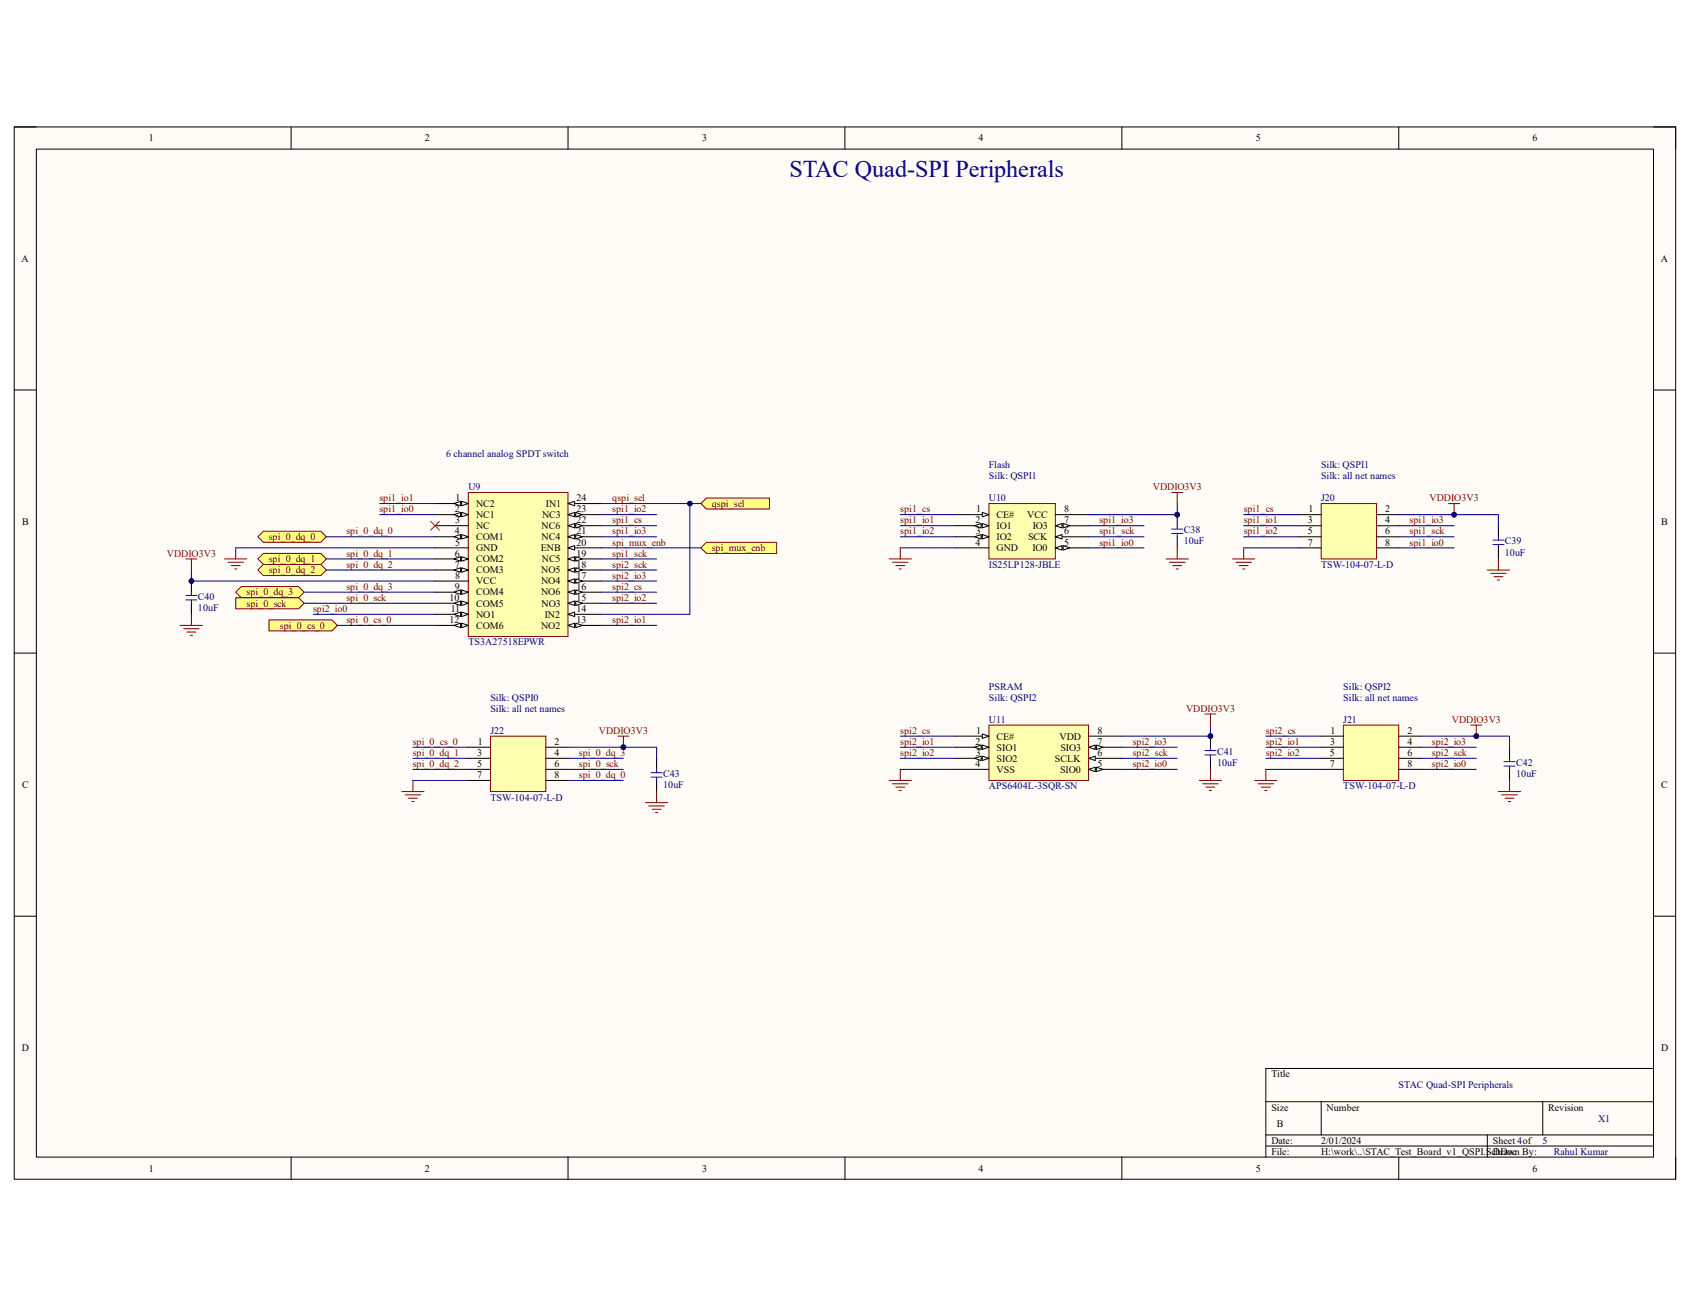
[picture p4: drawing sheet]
<svg xmlns="http://www.w3.org/2000/svg" width="279mm" height="216mm" viewBox="0 0 279 216" stroke-linecap="round" stroke-linejoin="round" font-family="sans-serif">
<path d="M2.3 21h274.7v173.9h-274.7z" fill-rule="evenodd" fill="#fffcf8"/>
<path d="M2.3 21h274.7v173.9h-274.7z" fill="none" stroke="#000" stroke-width=".17"/>
<path d="M6 24.6h267.4v166.7h-267.4z" fill-rule="evenodd" fill="#fffcf8"/>
<g fill="none" stroke="#000" stroke-width=".17">
<path d="M2.3 21h3.7M6 24.6h267.4v166.7h-267.4zM48.1 21v3.6M93.9 21v3.6M139.7 21v3.6M185.5 21v3.6M231.2 21v3.6M273.4 21h3.6v3.6M2.3 64.5h3.7M273.4 64.5h3.6M2.3 108h3.7M273.4 108h3.6"/>
<path d="M2.3 151.5h3.7M273.4 151.5h3.6M273.4 176.6h-64.1v14.7M48.1 191.3v3.6M93.9 191.3v3.6M139.7 191.3v3.6M185.5 191.3v3.6M209.3 182.1h64.1M209.3 187.6h64.1M209.3 189.5h64.1M218.4 182.1v5.5M231.2 191.3v3.6"/>
<path d="M245.9 187.6v3.7M255.1 182.1v5.5M277 191.3v3.6"/>
</g>
<path d="M77.4 81.4h16.5v23.8h-16.5z" fill-rule="evenodd" fill="#ffffb0"/>
<path d="M77.4 81.4h16.5v23.8h-16.5z" fill="none" stroke="#800000" stroke-width=".17"/>
<path d="M71.9 83.2h5.5" fill="none" stroke="#000" stroke-width=".17"/>
<path d="M76.3 82.9l1.1 .3-1.1 .4z" fill="#f8fcff"/>
<path d="M76.3 82.9l1.1 .3-1.1 .4z" fill="none" stroke="#000" stroke-width=".17"/>
<path d="M75 83.2l1.1-.3v.7z" fill="#f8fcff"/>
<path d="M71.9 85.1h5.5M75 83.2l1.1-.3v.7z" fill="none" stroke="#000" stroke-width=".17"/>
<path d="M76.3 84.7l1.1 .4-1.1 .3z" fill="#f8fcff"/>
<path d="M76.3 84.7l1.1 .4-1.1 .3z" fill="none" stroke="#000" stroke-width=".17"/>
<path d="M75 85.1l1.1-.4v.7z" fill="#f8fcff"/>
<path d="M71.9 86.9h5.5M71.9 88.7h5.5M75 85.1l1.1-.4v.7z" fill="none" stroke="#000" stroke-width=".17"/>
<path d="M76.3 88.4l1.1 .3-1.1 .4z" fill="#f8fcff"/>
<path d="M76.3 88.4l1.1 .3-1.1 .4z" fill="none" stroke="#000" stroke-width=".17"/>
<path d="M75 88.7l1.1-.3v.7z" fill="#f8fcff"/>
<path d="M71.9 90.6h5.5M71.9 92.4h5.5M75 88.7l1.1-.3v.7z" fill="none" stroke="#000" stroke-width=".17"/>
<path d="M76.3 92l1.1 .4-1.1 .4z" fill="#f8fcff"/>
<path d="M76.3 92l1.1 .4-1.1 .4z" fill="none" stroke="#000" stroke-width=".17"/>
<path d="M75 92.4l1.1-.4v.8z" fill="#f8fcff"/>
<path d="M71.9 94.2h5.5M75 92.4l1.1-.4v.8z" fill="none" stroke="#000" stroke-width=".17"/>
<path d="M76.3 93.9l1.1 .3-1.1 .4z" fill="#f8fcff"/>
<path d="M76.3 93.9l1.1 .3-1.1 .4z" fill="none" stroke="#000" stroke-width=".17"/>
<path d="M75 94.2l1.1-.3v.7z" fill="#f8fcff"/>
<path d="M71.9 96.1h5.5M71.9 97.9h5.5M75 94.2l1.1-.3v.7z" fill="none" stroke="#000" stroke-width=".17"/>
<path d="M76.3 97.5l1.1 .4-1.1 .4z" fill="#f8fcff"/>
<path d="M76.3 97.5l1.1 .4-1.1 .4z" fill="none" stroke="#000" stroke-width=".17"/>
<path d="M75 97.9l1.1-.4v.8z" fill="#f8fcff"/>
<path d="M71.9 99.7h5.5M75 97.9l1.1-.4v.8z" fill="none" stroke="#000" stroke-width=".17"/>
<path d="M76.3 99.4l1.1 .3-1.1 .4z" fill="#f8fcff"/>
<path d="M76.3 99.4l1.1 .3-1.1 .4z" fill="none" stroke="#000" stroke-width=".17"/>
<path d="M75 99.7l1.1-.3v.7z" fill="#f8fcff"/>
<path d="M75 99.7l1.1-.3v.7zM71.9 101.6h5.5" fill="none" stroke="#000" stroke-width=".17"/>
<path d="M76.3 101.2l1.1 .4-1.1 .3z" fill="#f8fcff"/>
<path d="M76.3 101.2l1.1 .4-1.1 .3z" fill="none" stroke="#000" stroke-width=".17"/>
<path d="M75 101.6l1.1-.4v.7z" fill="#f8fcff"/>
<path d="M71.9 103.4h5.5M75 101.6l1.1-.4v.7z" fill="none" stroke="#000" stroke-width=".17"/>
<path d="M76.3 103l1.1 .4-1.1 .4z" fill="#f8fcff"/>
<path d="M76.3 103l1.1 .4-1.1 .4z" fill="none" stroke="#000" stroke-width=".17"/>
<path d="M75 103.4l1.1-.4v.8z" fill="#f8fcff"/>
<path d="M75 103.4l1.1-.4v.8zM93.9 103.4h5.5" fill="none" stroke="#000" stroke-width=".17"/>
<path d="M93.9 103.4l1.1-.4v.8z" fill="#f8fcff"/>
<path d="M93.9 103.4l1.1-.4v.8z" fill="none" stroke="#000" stroke-width=".17"/>
<path d="M95.2 103l1.1 .4-1.1 .4z" fill="#f8fcff"/>
<path d="M93.9 101.6h5.5M95.2 103l1.1 .4-1.1 .4z" fill="none" stroke="#000" stroke-width=".17"/>
<path d="M93.9 101.6l1.1-.4v.7z" fill="#f8fcff"/>
<path d="M93.9 99.7h5.5M93.9 101.6l1.1-.4v.7z" fill="none" stroke="#000" stroke-width=".17"/>
<path d="M93.9 99.7l1.1-.3v.7z" fill="#f8fcff"/>
<path d="M93.9 99.7l1.1-.3v.7z" fill="none" stroke="#000" stroke-width=".17"/>
<path d="M95.2 99.4l1.1 .3-1.1 .4z" fill="#f8fcff"/>
<path d="M93.9 97.9h5.5M95.2 99.4l1.1 .3-1.1 .4z" fill="none" stroke="#000" stroke-width=".17"/>
<path d="M93.9 97.9l1.1-.4v.8z" fill="#f8fcff"/>
<path d="M93.9 97.9l1.1-.4v.8z" fill="none" stroke="#000" stroke-width=".17"/>
<path d="M95.2 97.5l1.1 .4-1.1 .4z" fill="#f8fcff"/>
<path d="M93.9 96.1h5.5M95.2 97.5l1.1 .4-1.1 .4z" fill="none" stroke="#000" stroke-width=".17"/>
<path d="M93.9 96.1l1.1-.4v.7z" fill="#f8fcff"/>
<path d="M93.9 96.1l1.1-.4v.7z" fill="none" stroke="#000" stroke-width=".17"/>
<path d="M95.2 95.7l1.1 .4-1.1 .3z" fill="#f8fcff"/>
<path d="M93.9 94.2h5.5M95.2 95.7l1.1 .4-1.1 .3z" fill="none" stroke="#000" stroke-width=".17"/>
<path d="M93.9 94.2l1.1-.3v.7z" fill="#f8fcff"/>
<path d="M93.9 94.2l1.1-.3v.7z" fill="none" stroke="#000" stroke-width=".17"/>
<path d="M95.2 93.9l1.1 .3-1.1 .4z" fill="#f8fcff"/>
<path d="M93.9 92.4h5.5M95.2 93.9l1.1 .3-1.1 .4z" fill="none" stroke="#000" stroke-width=".17"/>
<path d="M93.9 92.4l1.1-.4v.8z" fill="#f8fcff"/>
<path d="M93.9 92.4l1.1-.4v.8z" fill="none" stroke="#000" stroke-width=".17"/>
<path d="M95.2 92l1.1 .4-1.1 .4z" fill="#f8fcff"/>
<path d="M93.9 90.6h5.5M95.2 92l1.1 .4-1.1 .4z" fill="none" stroke="#000" stroke-width=".17"/>
<path d="M93.9 90.6l1.1-.4v.7z" fill="#f8fcff"/>
<path d="M93.9 90.6l1.1-.4v.7zM93.9 88.7h5.5" fill="none" stroke="#000" stroke-width=".17"/>
<path d="M93.9 88.7l1.1-.3v.7z" fill="#f8fcff"/>
<path d="M93.9 88.7l1.1-.3v.7z" fill="none" stroke="#000" stroke-width=".17"/>
<path d="M95.2 88.4l1.1 .3-1.1 .4z" fill="#f8fcff"/>
<path d="M93.9 86.9h5.5M95.2 88.4l1.1 .3-1.1 .4z" fill="none" stroke="#000" stroke-width=".17"/>
<path d="M93.9 86.9l1.1-.4v.8z" fill="#f8fcff"/>
<path d="M93.9 86.9l1.1-.4v.8z" fill="none" stroke="#000" stroke-width=".17"/>
<path d="M95.2 86.5l1.1 .4-1.1 .4z" fill="#f8fcff"/>
<path d="M93.9 85.1h5.5M95.2 86.5l1.1 .4-1.1 .4z" fill="none" stroke="#000" stroke-width=".17"/>
<path d="M93.9 85.1l1.1-.4v.7z" fill="#f8fcff"/>
<path d="M93.9 85.1l1.1-.4v.7z" fill="none" stroke="#000" stroke-width=".17"/>
<path d="M95.2 84.7l1.1 .4-1.1 .3z" fill="#f8fcff"/>
<path d="M93.9 83.2h5.5M95.2 84.7l1.1 .4-1.1 .3z" fill="none" stroke="#000" stroke-width=".17"/>
<path d="M93.9 83.2l1.1-.3v.7z" fill="#f8fcff"/>
<path d="M93.9 83.2l1.1-.3v.7z" fill="none" stroke="#000" stroke-width=".17"/>
<path d="M30.7 92.4h1.9M31.6 92.4v1.8" fill="none" stroke="#800000" stroke-width=".17"/>
<circle cx="31.6" cy="96.1" r=".37" fill="#000080"/>
<circle cx="31.6" cy="96.1" r=".37" fill="none" stroke="#000080" stroke-width=".17"/>
<path d="M31.6 96.1v1.8" fill="none" stroke="#000" stroke-width=".17"/>
<circle cx="31.6" cy="96.1" r=".37" fill="#000080"/>
<circle cx="31.6" cy="96.1" r=".37" fill="none" stroke="#000080" stroke-width=".17"/>
<path d="M31.6 99.7v1.9" fill="none" stroke="#000" stroke-width=".17"/>
<path d="M30.7 98.4h1.9M30.7 99.2h1.9M31.6 97.9v.5M31.6 99.2v.5" fill="none" stroke="#00f" stroke-width=".17"/>
<path d="M37.1 92.4h3.7M37.7 92.9h2.5M38.2 93.5h1.5M38.8 94h.4M39 90.6v1.8M29.8 103.4h3.7M30.4 103.9h2.5M30.9 104.5h1.5M31.5 105h.3M31.6 101.6v1.8" fill="none" stroke="#800000" stroke-width=".17"/>
<path d="M71.2 86.2l1.5 1.4M72.7 86.2l-1.5 1.4" fill="none" stroke="#f00" stroke-width=".17"/>
<path d="M163.5 83.2h11v9.2h-11z" fill-rule="evenodd" fill="#ffffb0"/>
<path d="M163.5 83.2h11v9.2h-11z" fill="none" stroke="#800000" stroke-width=".17"/>
<path d="M158 85.1h5.5" fill="none" stroke="#000" stroke-width=".17"/>
<path d="M162.4 84.7l1.1 .4-1.1 .3z" fill="#f8fcff"/>
<path d="M158 86.9h5.5M162.4 84.7l1.1 .4-1.1 .3z" fill="none" stroke="#000" stroke-width=".17"/>
<path d="M162.4 86.5l1.1 .4-1.1 .4z" fill="#f8fcff"/>
<path d="M162.4 86.5l1.1 .4-1.1 .4z" fill="none" stroke="#000" stroke-width=".17"/>
<path d="M161.1 86.9l1.1-.4v.8z" fill="#f8fcff"/>
<path d="M158 88.7h5.5M161.1 86.9l1.1-.4v.8z" fill="none" stroke="#000" stroke-width=".17"/>
<path d="M162.4 88.4l1.1 .3-1.1 .4z" fill="#f8fcff"/>
<path d="M162.4 88.4l1.1 .3-1.1 .4z" fill="none" stroke="#000" stroke-width=".17"/>
<path d="M161.1 88.7l1.1-.3v.7z" fill="#f8fcff"/>
<path d="M158 90.6h5.5M161.1 88.7l1.1-.3v.7zM174.5 90.6h5.5" fill="none" stroke="#000" stroke-width=".17"/>
<path d="M174.5 90.6l1.1-.4v.7z" fill="#f8fcff"/>
<path d="M174.5 90.6l1.1-.4v.7z" fill="none" stroke="#000" stroke-width=".17"/>
<path d="M175.8 90.2l1.1 .4-1.1 .3z" fill="#f8fcff"/>
<path d="M174.5 88.7h5.5M175.8 90.2l1.1 .4-1.1 .3z" fill="none" stroke="#000" stroke-width=".17"/>
<path d="M174.5 88.7l1.1-.3v.7z" fill="#f8fcff"/>
<path d="M174.5 88.7l1.1-.3v.7zM174.5 86.9h5.5" fill="none" stroke="#000" stroke-width=".17"/>
<path d="M174.5 86.9l1.1-.4v.8z" fill="#f8fcff"/>
<path d="M174.5 86.9l1.1-.4v.8z" fill="none" stroke="#000" stroke-width=".17"/>
<path d="M175.8 86.5l1.1 .4-1.1 .4z" fill="#f8fcff"/>
<path d="M174.5 85.1h5.5M175.8 86.5l1.1 .4-1.1 .4z" fill="none" stroke="#000" stroke-width=".17"/>
<path d="M147 92.4h3.7M147.6 92.9h2.5M148.1 93.5h1.5M148.7 94h.3M148.8 90.6v1.8" fill="none" stroke="#800000" stroke-width=".17"/>
<circle cx="194.6" cy="85.1" r=".37" fill="#000080"/>
<circle cx="194.6" cy="85.1" r=".37" fill="none" stroke="#000080" stroke-width=".17"/>
<path d="M194.6 85.1v1.8" fill="none" stroke="#000" stroke-width=".17"/>
<circle cx="194.6" cy="85.1" r=".37" fill="#000080"/>
<circle cx="194.6" cy="85.1" r=".37" fill="none" stroke="#000080" stroke-width=".17"/>
<path d="M194.6 88.7v1.9" fill="none" stroke="#000" stroke-width=".17"/>
<path d="M193.7 87.5h1.8M193.7 88.2h1.8M194.6 86.9v.6M194.6 88.2v.5" fill="none" stroke="#00f" stroke-width=".17"/>
<path d="M192.8 92.4h3.7M193.3 93h2.6M193.7 81.4h1.8M193.9 93.5h1.5M194.4 94.1h.4M194.6 81.4v1.8M194.6 90.6v1.8" fill="none" stroke="#800000" stroke-width=".17"/>
<path d="M163.5 119.9h16.5v9.1h-16.5z" fill-rule="evenodd" fill="#ffffb0"/>
<path d="M163.5 119.9h16.5v9.1h-16.5z" fill="none" stroke="#800000" stroke-width=".17"/>
<path d="M158 121.7h5.5" fill="none" stroke="#000" stroke-width=".17"/>
<path d="M162.4 121.3l1.1 .4-1.1 .4z" fill="#f8fcff"/>
<path d="M158 123.5h5.5M162.4 121.3l1.1 .4-1.1 .4z" fill="none" stroke="#000" stroke-width=".17"/>
<path d="M162.4 123.2l1.1 .3-1.1 .4z" fill="#f8fcff"/>
<path d="M162.4 123.2l1.1 .3-1.1 .4z" fill="none" stroke="#000" stroke-width=".17"/>
<path d="M161.1 123.5l1.1-.3v.7z" fill="#f8fcff"/>
<path d="M158 125.4h5.5M161.1 123.5l1.1-.3v.7z" fill="none" stroke="#000" stroke-width=".17"/>
<path d="M162.4 125l1.1 .4-1.1 .3z" fill="#f8fcff"/>
<path d="M162.4 125l1.1 .4-1.1 .3z" fill="none" stroke="#000" stroke-width=".17"/>
<path d="M161.1 125.4l1.1-.4v.7z" fill="#f8fcff"/>
<path d="M158 127.2h5.5M161.1 125.4l1.1-.4v.7zM180 127.2h5.5" fill="none" stroke="#000" stroke-width=".17"/>
<path d="M180 127.2l1.1-.4v.8z" fill="#f8fcff"/>
<path d="M180 127.2l1.1-.4v.8z" fill="none" stroke="#000" stroke-width=".17"/>
<path d="M181.3 126.8l1.1 .4-1.1 .4z" fill="#f8fcff"/>
<path d="M180 125.4h5.5M181.3 126.8l1.1 .4-1.1 .4z" fill="none" stroke="#000" stroke-width=".17"/>
<path d="M180 125.4l1.1-.4v.7z" fill="#f8fcff"/>
<path d="M180 125.4l1.1-.4v.7zM180 123.5h5.5" fill="none" stroke="#000" stroke-width=".17"/>
<path d="M180 123.5l1.1-.3v.7z" fill="#f8fcff"/>
<path d="M180 123.5l1.1-.3v.7z" fill="none" stroke="#000" stroke-width=".17"/>
<path d="M181.3 123.2l1.1 .3-1.1 .4z" fill="#f8fcff"/>
<path d="M180 121.7h5.5M181.3 123.2l1.1 .3-1.1 .4z" fill="none" stroke="#000" stroke-width=".17"/>
<path d="M147 129h3.7M147.6 129.6h2.5M148.1 130.1h1.5M148.7 130.7h.3M148.8 127.2v1.8" fill="none" stroke="#800000" stroke-width=".17"/>
<circle cx="200.1" cy="121.7" r=".37" fill="#000080"/>
<circle cx="200.1" cy="121.7" r=".37" fill="none" stroke="#000080" stroke-width=".17"/>
<path d="M200.1 121.7v1.8" fill="none" stroke="#000" stroke-width=".17"/>
<circle cx="200.1" cy="121.7" r=".37" fill="#000080"/>
<circle cx="200.1" cy="121.7" r=".37" fill="none" stroke="#000080" stroke-width=".17"/>
<path d="M200.1 125.4v1.8" fill="none" stroke="#000" stroke-width=".17"/>
<path d="M199.2 124.1h1.8M199.2 124.8h1.8M200.1 123.5v.6M200.1 124.8v.6" fill="none" stroke="#00f" stroke-width=".17"/>
<path d="M199.2 118h1.8M200.1 118v1.9M198.3 129h3.7M198.8 129.6h2.6M199.4 130.1h1.5M199.9 130.7h.4M200.1 127.2v1.8" fill="none" stroke="#800000" stroke-width=".17"/>
<path d="M42.6 88.7l.9-.9h9.5l1 .9-1 1h-9.5z" fill-rule="evenodd" fill="#ffff80"/>
<path d="M42.6 88.7l.9-.9h9.5l1 .9-1 1h-9.5z" fill="none" stroke="#800000" stroke-width=".17"/>
<path d="M42.6 92.4l.9-.9h9.5l1 .9-1 .9h-9.5z" fill-rule="evenodd" fill="#ffff80"/>
<path d="M42.6 92.4l.9-.9h9.5l1 .9-1 .9h-9.5z" fill="none" stroke="#800000" stroke-width=".17"/>
<path d="M43.5 93.3h9.5l1 .9-1 .9h-9.5l-.9-.9z" fill-rule="evenodd" fill="#ffff80"/>
<path d="M43.5 93.3h9.5l1 .9-1 .9h-9.5l-.9-.9z" fill="none" stroke="#800000" stroke-width=".17"/>
<path d="M39.9 97h9.5l.9 .9-.9 .9h-9.5l-.9-.9z" fill-rule="evenodd" fill="#ffff80"/>
<path d="M39.9 97h9.5l.9 .9-.9 .9h-9.5l-.9-.9z" fill="none" stroke="#800000" stroke-width=".17"/>
<path d="M39 98.8h10.4l.9 .9-.9 .9h-10.4z" fill-rule="evenodd" fill="#ffff80"/>
<path d="M39 98.8h10.4l.9 .9-.9 .9h-10.4z" fill="none" stroke="#800000" stroke-width=".17"/>
<path d="M44.5 102.5h10.4l.9 .9-.9 .9h-10.4z" fill-rule="evenodd" fill="#ffff80"/>
<path d="M44.5 102.5h10.4l.9 .9-.9 .9h-10.4z" fill="none" stroke="#800000" stroke-width=".17"/>
<path d="M115.9 83.2l.9-.9h10.4v1.9h-10.4z" fill-rule="evenodd" fill="#ffff80"/>
<path d="M115.9 83.2l.9-.9h10.4v1.9h-10.4z" fill="none" stroke="#800000" stroke-width=".17"/>
<path d="M218.4 83.2h9.2v9.2h-9.2z" fill-rule="evenodd" fill="#ffffb0"/>
<path d="M203.8 92.4h3.6M204.3 93h2.6M204.9 93.5h1.4M205.4 94.1h.4M205.6 90.6v1.8M218.4 83.2h9.2v9.2h-9.2zM239.5 83.2h1.8M240.4 83.2v1.9" fill="none" stroke="#800000" stroke-width=".17"/>
<path d="M214.8 85.1h3.6M214.8 86.9h3.6M214.8 88.7h3.6M214.8 90.6h3.6M227.6 85.1h3.6M227.6 86.9h3.6M227.6 88.7h3.6M227.6 90.6h3.6" fill="none" stroke="#000" stroke-width=".17"/>
<circle cx="240.4" cy="85.1" r=".37" fill="#000080"/>
<circle cx="240.4" cy="85.1" r=".37" fill="none" stroke="#000080" stroke-width=".17"/>
<path d="M222.1 119.9h9.1v9.1h-9.1z" fill-rule="evenodd" fill="#ffffb0"/>
<path d="M222.1 119.9h9.1v9.1h-9.1zM243.2 119.9h1.8M244.1 119.9v1.8M207.4 129h3.7M208 129.6h2.6M208.5 130.1h1.5M209.1 130.7h.4M209.3 127.2v1.8" fill="none" stroke="#800000" stroke-width=".17"/>
<path d="M218.4 121.7h3.7M218.4 123.5h3.7M218.4 125.4h3.7M218.4 127.2h3.7M231.2 121.7h3.7M231.2 123.5h3.7M231.2 125.4h3.7M231.2 127.2h3.7" fill="none" stroke="#000" stroke-width=".17"/>
<circle cx="244.1" cy="121.7" r=".37" fill="#000080"/>
<circle cx="244.1" cy="121.7" r=".37" fill="none" stroke="#000080" stroke-width=".17"/>
<path d="M115.9 90.6l.9-.9h11.6v1.8h-11.6z" fill-rule="evenodd" fill="#ffff80"/>
<path d="M115.9 90.6l.9-.9h11.6v1.8h-11.6z" fill="none" stroke="#800000" stroke-width=".17"/>
<path d="M81.1 121.7h9.1v9.2h-9.1z" fill-rule="evenodd" fill="#ffffb0"/>
<path d="M66.4 130.9h3.7M67 131.4h2.5M67.5 132h1.5M68.1 132.5h.4M68.3 129v1.9M81.1 121.7h9.1v9.2h-9.1zM102.1 121.7h1.9M103.1 121.7v1.8" fill="none" stroke="#800000" stroke-width=".17"/>
<path d="M77.4 123.5h3.7M77.4 125.4h3.7M77.4 127.2h3.7M77.4 129h3.7M90.2 123.5h3.7M90.2 125.4h3.7M90.2 127.2h3.7M90.2 129h3.7" fill="none" stroke="#000" stroke-width=".17"/>
<circle cx="103.1" cy="123.5" r=".37" fill="#000080"/>
<g fill="none" stroke="#000080" stroke-width=".17">
<path d="M31.6 94.2v1.9h40.3M62.8 83.2h9.1M62.8 85.1h9.1M99.4 85.1h9.2M99.4 99.7h9.2M99.4 97.9h9.2M99.4 96.1h9.2M99.4 94.2h9.2M99.4 92.4h9.2M99.4 88.7h9.2M99.4 86.9h9.2M51.8 101.6h20.1"/>
<path d="M99.4 103.4h9.2"/>
<circle cx="103.1" cy="123.5" r=".37"/>
</g>
<circle cx="31.6" cy="96.1" r=".37" fill="#000080"/>
<g fill="none" stroke="#000080" stroke-width=".17">
<path d="M39 90.6h32.9M99.4 90.6h16.5M148.8 90.6h9.2M148.8 85.1h9.2M148.8 86.9h9.2M148.8 88.7h9.2M180 90.6h9.1M180 86.9h9.1M180 88.7h9.1M194.6 83.2v1.9h-14.6"/>
<circle cx="31.6" cy="96.1" r=".37"/>
</g>
<circle cx="194.6" cy="85.1" r=".37" fill="#000080"/>
<g fill="none" stroke="#000080" stroke-width=".17">
<path d="M200.1 119.9v1.8h-14.6M148.8 121.7h9.2M148.8 123.5h9.2M148.8 125.4h9.2M148.8 127.2h9.2M185.5 123.5h9.1M185.5 125.4h9.1M185.5 127.2h9.1"/>
<circle cx="194.6" cy="85.1" r=".37"/>
</g>
<circle cx="200.1" cy="121.7" r=".37" fill="#000080"/>
<g fill="none" stroke="#000080" stroke-width=".17">
<path d="M54 88.7h17.9M99.4 83.2h14.6v18.4h-14.6"/>
<circle cx="200.1" cy="121.7" r=".37"/>
</g>
<circle cx="114" cy="83.2" r=".37" fill="#000080"/>
<g fill="none" stroke="#000080" stroke-width=".17">
<path d="M114 83.2h1.9"/>
<circle cx="114" cy="83.2" r=".37"/>
</g>
<circle cx="114" cy="83.2" r=".37" fill="#000080"/>
<g fill="none" stroke="#000080" stroke-width=".17">
<path d="M50.3 99.7h21.6M50.3 97.9h21.6M54 92.4h17.9M54 94.2h17.9M205.6 85.1h9.2M205.6 86.9h9.2M205.6 88.7h9.2M205.6 90.6h9.2M231.2 85.1h9.2M55.8 103.4h16.1"/>
<circle cx="114" cy="83.2" r=".37"/>
</g>
<circle cx="240.4" cy="85.1" r=".37" fill="#000080"/>
<g fill="none" stroke="#000080" stroke-width=".17">
<path d="M231.2 86.9h9.2M231.2 88.7h9.2M231.2 90.6h9.2M209.3 121.7h9.1M209.3 123.5h9.1M209.3 125.4h9.1M209.3 127.2h9.1M234.9 121.7h9.2"/>
<circle cx="240.4" cy="85.1" r=".37"/>
</g>
<circle cx="244.1" cy="121.7" r=".37" fill="#000080"/>
<g fill="none" stroke="#000080" stroke-width=".17">
<path d="M68.3 123.5h9.1M68.3 125.4h9.1M68.3 127.2h9.1M68.3 129h9.1M93.9 123.5h9.2M234.9 123.5h9.2M234.9 125.4h9.2M234.9 127.2h9.2"/>
<circle cx="244.1" cy="121.7" r=".37"/>
</g>
<circle cx="103.1" cy="123.5" r=".37" fill="#000080"/>
<g fill="none" stroke="#000080" stroke-width=".17">
<path d="M240.4 85.1h7.3v1.8M93.9 125.4h9.2M93.9 127.2h9.2M93.9 129h9.2"/>
<circle cx="103.1" cy="123.5" r=".37"/>
</g>
<path d="M247.7 86.9v1.8M247.7 90.6v1.8" fill="none" stroke="#000" stroke-width=".17"/>
<path d="M246.8 89.3h1.8M246.8 90h1.8M247.7 88.7v.6M247.7 90v.6" fill="none" stroke="#00f" stroke-width=".17"/>
<path d="M245.9 94.2h3.7M246.4 94.8h2.6M247 95.3h1.5M247.5 95.9h.4M247.7 92.4v1.8" fill="none" stroke="#800000" stroke-width=".17"/>
<circle cx="240.4" cy="85.1" r=".37" fill="#000080"/>
<g fill="none" stroke="#000080" stroke-width=".17">
<path d="M244.1 121.7h5.5v1.8"/>
<circle cx="240.4" cy="85.1" r=".37"/>
</g>
<path d="M249.6 123.5v1.9M249.6 127.2v1.8" fill="none" stroke="#000" stroke-width=".17"/>
<path d="M248.6 125.9h1.9M248.6 126.7h1.9M249.6 125.4v.5M249.6 126.7v.5" fill="none" stroke="#00f" stroke-width=".17"/>
<path d="M247.7 130.9h3.7M248.3 131.4h2.5M248.8 132h1.5M249.4 132.5h.3M249.6 129v1.9" fill="none" stroke="#800000" stroke-width=".17"/>
<circle cx="244.1" cy="121.7" r=".37" fill="#000080"/>
<g fill="none" stroke="#000080" stroke-width=".17">
<path d="M103.1 123.5h5.5v1.9"/>
<circle cx="244.1" cy="121.7" r=".37"/>
</g>
<path d="M108.6 125.4v1.8M108.6 129v1.9" fill="none" stroke="#000" stroke-width=".17"/>
<path d="M107.6 127.7h1.9M107.6 128.5h1.9M108.6 127.2v.5M108.6 128.5v.5" fill="none" stroke="#00f" stroke-width=".17"/>
<path d="M106.7 132.7h3.7M107.3 133.2h2.5M107.8 133.8h1.5M108.4 134.3h.3M108.6 130.9v1.8" fill="none" stroke="#800000" stroke-width=".17"/>
<circle cx="103.1" cy="123.5" r=".37" fill="#000080"/>
<circle cx="103.1" cy="123.5" r=".37" fill="none" stroke="#000080" stroke-width=".17"/>
<text font-size="4" fill="#000080" x="130.5" y="29.3">STAC Quad-SPI Peripherals</text>
<g font-size="1.7">
<text x="24.6" y="23.4">1</text>
<text x="70.2" y="23.4">2</text>
<text x="116.1" y="23.4">3</text>
<text x="161.8" y="23.4">4</text>
<text x="207.6" y="23.4">5</text>
<text x="253.4" y="23.4">6</text>
<text x="3.6" y="43.3">A</text>
<text x="274.6" y="43.3">A</text>
<text x="75.3" y="82.9">1</text>
<text x="78.7" y="83.8">NC2</text>
<text x="90.3" y="83.8">IN1</text>
<text x="95.3" y="82.9">24</text>
<text x="3.6" y="86.7">B</text>
<text x="75.2" y="84.7">2</text>
<text x="75.2" y="88.3">4</text>
<text x="75.3" y="86.5">3</text>
<text x="78.7" y="85.6">NC1</text>
<text x="78.7" y="87.5">NC</text>
<text x="78.7" y="89.3">COM1</text>
<text x="89.5" y="89.3">NC4</text>
<text x="89.5" y="87.5">NC6</text>
<text x="89.6" y="85.6">NC3</text>
<text x="95.3" y="88.3">21</text>
<text x="95.3" y="86.5">22</text>
<text x="95.3" y="84.7">23</text>
<text x="161.2" y="86.5">2</text>
<text x="161.3" y="88.3">3</text>
<text x="161.4" y="84.7">1</text>
<text x="164.8" y="85.6">CE#</text>
<text x="164.8" y="87.5">IO1</text>
<text x="164.8" y="89.3">IO2</text>
<text x="169.8" y="85.6">VCC</text>
<text x="170" y="89.3">SCK</text>
<text x="170.7" y="87.5">IO3</text>
<text x="175.9" y="88.3">6</text>
<text x="175.9" y="86.5">7</text>
<text x="175.9" y="84.7">8</text>
<text x="216.2" y="86.5">3</text>
<text x="216.2" y="88.3">5</text>
<text x="216.3" y="84.7">1</text>
<text x="229" y="84.7">2</text>
<text x="229" y="86.5">4</text>
<text x="229" y="88.3">6</text>
<text x="274.7" y="86.7">B</text>
<text x="75.2" y="92">6</text>
<text x="75.2" y="93.9">7</text>
<text x="75.2" y="90.2">5</text>
<text x="75.2" y="95.7">8</text>
<text x="78.7" y="91.1">GND</text>
<text x="78.7" y="92.9">COM2</text>
<text x="78.7" y="94.8">COM3</text>
<text x="89.4" y="91.1">ENB</text>
<text x="89.5" y="94.8">NO5</text>
<text x="89.6" y="92.9">NC5</text>
<text x="95.3" y="95.7">17</text>
<text x="95.3" y="93.9">18</text>
<text x="95.3" y="92">19</text>
<text x="95.3" y="90.2">20</text>
<text x="161.2" y="90.2">4</text>
<text x="164.8" y="91.1">GND</text>
<text x="170.7" y="91.1">IO0</text>
<text x="175.9" y="90.2">5</text>
<text x="216.2" y="90.2">7</text>
<text x="229" y="90.2">8</text>
<text x="74.3" y="99.4">10</text>
<text x="74.5" y="101.2">11</text>
<text x="75.2" y="97.5">9</text>
<text x="78.7" y="96.6">VCC</text>
<text x="78.7" y="98.4">COM4</text>
<text x="78.7" y="100.3">COM5</text>
<text x="89.5" y="98.4">NO6</text>
<text x="89.5" y="96.6">NO4</text>
<text x="89.5" y="100.3">NO3</text>
<text x="95.3" y="101.2">14</text>
<text x="95.3" y="99.4">15</text>
<text x="95.3" y="97.5">16</text>
<text x="74.3" y="103">12</text>
<text x="78.7" y="102.1">NO1</text>
<text x="78.7" y="103.9">COM6</text>
<text x="89.5" y="103.9">NO2</text>
<text x="90.1" y="102.1">IN2</text>
<text x="95.3" y="103">13</text>
<text x="78.9" y="125">3</text>
<text x="79" y="123.1">1</text>
<text x="91.7" y="123.1">2</text>
<text x="91.7" y="125">4</text>
<text x="161.2" y="123.1">2</text>
<text x="161.3" y="125">3</text>
<text x="161.4" y="121.3">1</text>
<text x="164.8" y="122.3">CE#</text>
<text x="164.8" y="124.1">SIO1</text>
<text x="164.8" y="125.9">SIO2</text>
<text x="174.4" y="125.9">SCLK</text>
<text x="175.2" y="122.3">VDD</text>
<text x="175.3" y="124.1">SIO3</text>
<text x="181.4" y="125">6</text>
<text x="181.4" y="123.1">7</text>
<text x="181.4" y="121.3">8</text>
<text x="219.9" y="125">5</text>
<text x="219.9" y="123.1">3</text>
<text x="220" y="121.3">1</text>
<text x="232.7" y="121.3">2</text>
<text x="232.7" y="123.1">4</text>
<text x="232.7" y="125">6</text>
<text x="3.6" y="130.3">C</text>
<text x="78.9" y="126.8">5</text>
<text x="78.9" y="128.7">7</text>
<text x="91.7" y="126.8">6</text>
<text x="91.7" y="128.7">8</text>
<text x="161.2" y="126.8">4</text>
<text x="164.8" y="127.7">VSS</text>
<text x="175.3" y="127.7">SIO0</text>
<text x="181.4" y="126.8">5</text>
<text x="219.8" y="126.8">7</text>
<text x="232.7" y="126.8">8</text>
<text x="274.7" y="130.3">C</text>
<text x="3.6" y="173.7">D</text>
<text x="274.6" y="173.7">D</text>
<text x="210.2" y="178.1">Title</text>
<text x="210.2" y="183.6">Size</text>
<text x="219.3" y="183.6">Number</text>
<text x="256" y="183.6">Revision</text>
<text x="210.2" y="189.1">Date:</text>
<text x="210.2" y="190.9">File:</text>
<text x="211.1" y="186.4">B</text>
<text x="218.4" y="189.1">2/01/2024</text>
<text x="218.4" y="190.9">H:\work\..\STAC_Test_Board_v1_QSPI.SchDoc</text>
<text x="246.8" y="190.9">Drawn By:</text>
<text x="246.8" y="189.1">Sheet 4of</text>
<text x="24.6" y="193.7">1</text>
<text x="70.2" y="193.7">2</text>
<text x="116.1" y="193.7">3</text>
<text x="161.8" y="193.7">4</text>
<text x="207.6" y="193.7">5</text>
<text x="253.4" y="193.7">6</text>
</g>
<g font-size="1.7" fill="#000080">
<text x="73.7" y="75.6">6 channel analog SPDT switch</text>
<text x="163.5" y="77.4">Flash</text>
<text x="218.4" y="77.4">Silk: QSPI1</text>
<text x="77.4" y="81">U9</text>
<text x="163.5" y="82.9">U10</text>
<text x="163.5" y="79.2">Silk: QSPI1</text>
<text x="218.4" y="82.9">J20</text>
<text x="218.4" y="79.2">Silk: all net names</text>
<text x="195.7" y="88.2">C38</text>
<text x="163.5" y="93.9">IS25LP128-JBLE</text>
<text x="195.7" y="90">10uF</text>
<text x="218.4" y="93.9">TSW-104-07-L-D</text>
<text x="248.8" y="90">C39</text>
<text x="248.8" y="91.9">10uF</text>
<text x="32.7" y="99.2">C40</text>
<text x="32.7" y="101">10uF</text>
<text x="77.4" y="106.7">TS3A27518EPWR</text>
<text x="81.1" y="115.8">Silk: QSPI0</text>
<text x="81.1" y="117.6">Silk: all net names</text>
<text x="163.5" y="119.5">U11</text>
<text x="163.5" y="114">PSRAM</text>
<text x="163.5" y="115.8">Silk: QSPI2</text>
<text x="222.1" y="119.5">J21</text>
<text x="222.1" y="114">Silk: QSPI2</text>
<text x="222.1" y="115.8">Silk: all net names</text>
<text x="81.1" y="121.3">J22</text>
<text x="201.2" y="124.8">C41</text>
<text x="109.6" y="128.5">C43</text>
<text x="109.6" y="130.3">10uF</text>
<text x="163.5" y="130.5">APS6404L-3SQR-SN</text>
<text x="201.2" y="126.6">10uF</text>
<text x="222.1" y="130.5">TSW-104-07-L-D</text>
<text x="250.7" y="126.6">C42</text>
<text x="250.7" y="128.5">10uF</text>
<text x="81.1" y="132.3">TSW-104-07-L-D</text>
<text x="231.2" y="179.9">STAC Quad-SPI Peripherals</text>
<text x="264.2" y="185.4">X1</text>
<text x="255" y="189.1">5</text>
<text x="256.9" y="190.9">Rahul Kumar</text>
</g>
<g font-size="1.7" fill="#800000">
<text x="62.7" y="82.9">spi1_io1</text>
<text x="101.2" y="82.9">qspi_sel</text>
<text x="117.7" y="83.8">qspi_sel</text>
<text x="190.6" y="81">VDDIO3V3</text>
<text x="236.3" y="82.9">VDDIO3V3</text>
<text x="44.4" y="89.3">spi_0_dq_0</text>
<text x="57.3" y="88.3">spi_0_dq_0</text>
<text x="62.7" y="84.7">spi1_io0</text>
<text x="101.2" y="84.7">spi1_io2</text>
<text x="101.2" y="86.5">spi1_cs</text>
<text x="101.2" y="88.3">spi1_io3</text>
<text x="148.8" y="84.7">spi1_cs</text>
<text x="148.8" y="86.5">spi1_io1</text>
<text x="148.8" y="88.3">spi1_io2</text>
<text x="181.8" y="86.5">spi1_io3</text>
<text x="181.8" y="88.3">spi1_sck</text>
<text x="205.6" y="84.7">spi1_cs</text>
<text x="205.6" y="86.5">spi1_io1</text>
<text x="205.6" y="88.3">spi1_io2</text>
<text x="233" y="86.5">spi1_io3</text>
<text x="233" y="88.3">spi1_sck</text>
<text x="27.6" y="92">VDDIO3V3</text>
<text x="44.4" y="92.9">spi_0_dq_1</text>
<text x="44.4" y="94.8">spi_0_dq_2</text>
<text x="57.3" y="92">spi_0_dq_1</text>
<text x="57.3" y="93.9">spi_0_dq_2</text>
<text x="101.2" y="90.2">spi_mux_enb</text>
<text x="101.2" y="92">spi1_sck</text>
<text x="101.2" y="93.9">spi2_sck</text>
<text x="101.2" y="95.7">spi2_io3</text>
<text x="117.7" y="91.1">spi_mux_enb</text>
<text x="181.8" y="90.2">spi1_io0</text>
<text x="233" y="90.2">spi1_io0</text>
<text x="40.8" y="98.4">spi_0_dq_3</text>
<text x="40.8" y="100.3">spi_0_sck</text>
<text x="51.8" y="101.2">spi2_io0</text>
<text x="57.3" y="97.5">spi_0_dq_3</text>
<text x="57.3" y="99.4">spi_0_sck</text>
<text x="101.2" y="97.5">spi2_cs</text>
<text x="101.2" y="99.4">spi2_io2</text>
<text x="46.3" y="103.9">spi_0_cs_0</text>
<text x="57.3" y="103">spi_0_cs_0</text>
<text x="101.2" y="103">spi2_io1</text>
<text x="196.1" y="117.6">VDDIO3V3</text>
<text x="240" y="119.5">VDDIO3V3</text>
<text x="68.2" y="123.1">spi_0_cs_0</text>
<text x="68.2" y="125">spi_0_dq_1</text>
<text x="95.7" y="125">spi_0_dq_3</text>
<text x="99" y="121.3">VDDIO3V3</text>
<text x="148.8" y="121.3">spi2_cs</text>
<text x="148.8" y="123.1">spi2_io1</text>
<text x="148.8" y="125">spi2_io2</text>
<text x="187.3" y="123.1">spi2_io3</text>
<text x="187.3" y="125">spi2_sck</text>
<text x="209.3" y="121.3">spi2_cs</text>
<text x="209.3" y="123.1">spi2_io1</text>
<text x="209.3" y="125">spi2_io2</text>
<text x="236.7" y="123.1">spi2_io3</text>
<text x="236.7" y="125">spi2_sck</text>
<text x="68.2" y="126.8">spi_0_dq_2</text>
<text x="95.7" y="126.8">spi_0_sck</text>
<text x="95.7" y="128.7">spi_0_dq_0</text>
<text x="187.3" y="126.8">spi2_io0</text>
<text x="236.7" y="126.8">spi2_io0</text>
</g>
</svg>
